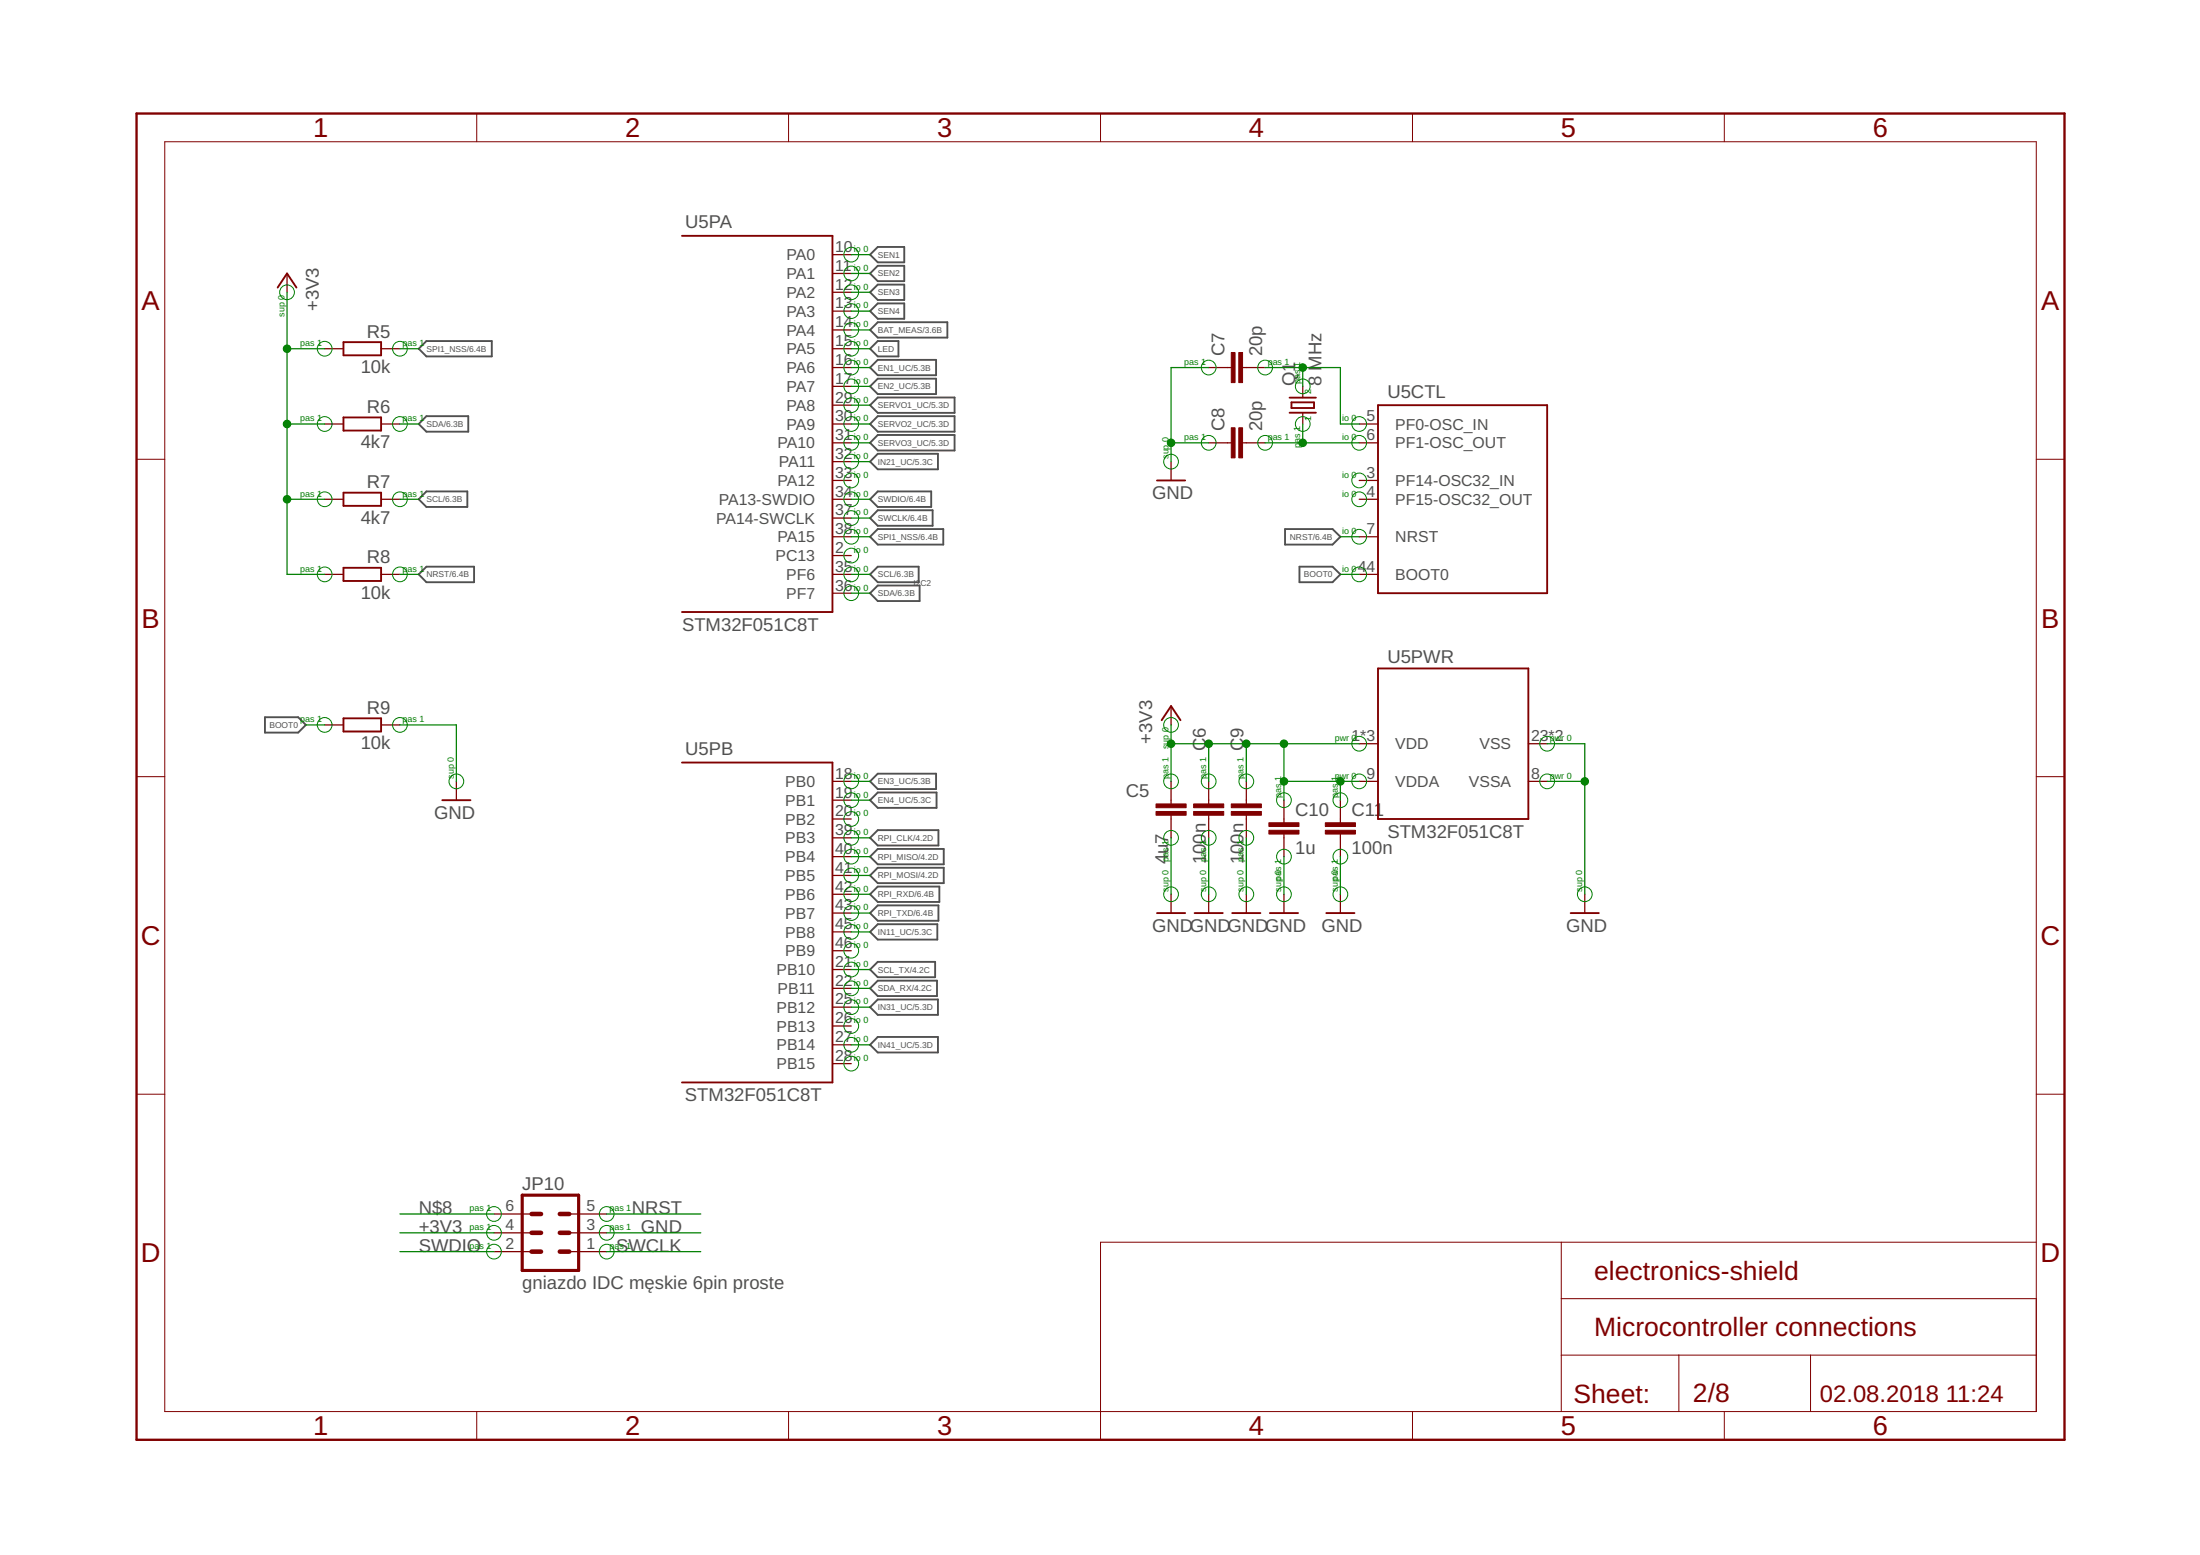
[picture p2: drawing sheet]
<svg xmlns="http://www.w3.org/2000/svg" width="297mm" height="210mm" viewBox="0 0 297 210" stroke-linecap="round" stroke-linejoin="round" font-family="sans-serif">
<g fill="none" stroke="#505050" stroke-width=".25">
<path d="M117.5 34.4l1-1.1h3.6v2.1h-3.6zM117.5 36.9l1-1h3.6v2.1h-3.6zM117.5 39.5l1-1.1h3.6v2.1h-3.6zM57.6 56.2h5.6v2.1h-5.6l-1.1-1.1zM57.6 46h8.8v2.1h-8.8l-1.1-1zM117.5 42l1-1h3.6v2h-3.6zM117.5 44.5l1-1h9.4v2.1h-9.4zM117.5 47.1l1-1.1h2.8v2.1h-2.8zM117.5 54.7l1-1h10.4v2h-10.4zM117.5 49.6l1-1h7.9v2.1h-7.9zM117.5 52.2l1-1.1h7.9v2.1h-7.9zM118.5 56.2h10.4v2.1h-10.4l-1-1.1z"/>
<path d="M118.5 58.7h10.4v2.1h-10.4l-1-1zM57.6 76.5h6.4v2.1h-6.4l-1.1-1.1zM57.6 66.3h5.5v2.1h-5.5l-1.1-1zM117.5 77.5l1-1h5.5v2.1h-5.5zM117.5 72.5l1-1.1h8.9v2.1h-8.9zM118.5 66.3h7.2v2.1h-7.2l-1-1zM118.5 68.9h7.4v2.1h-7.4l-1-1.1zM118.5 61.3h8.1v2.1h-8.1l-1-1.1zM173.5 71.4h6.4l1.1 1.1-1.1 1h-6.4zM175.5 76.5h4.4l1.1 1-1.1 1.1h-4.4zM35.8 96.8h4.5l1 1.1-1 1h-4.5zM117.5 80.1l1-1.1h5.7v2.1h-5.7z"/>
<path d="M117.5 113.1l1-1h8.2v2h-8.2zM117.5 115.6l1-1h8.9v2.1h-8.9zM117.5 118.2l1-1.1h8.9v2.1h-8.9zM117.5 105.5l1-1.1h7.9v2.1h-7.9zM117.5 108l1-1h7.9v2.1h-7.9zM117.5 123.3l1-1.1h8.2v2.1h-8.2zM117.5 120.7l1-1h8.3v2.1h-8.3zM117.5 136l1-1.1h8.1v2.1h-8.1zM117.5 125.8l1-1h8.1v2h-8.1zM117.5 130.9l1-1.1h7.8v2.1h-7.8zM117.5 133.4l1-1h8v2.1h-8zM118.5 140h8.1v2.1h-8.1l-1-1.1z"/>
</g>
<g fill="none" stroke="#800000" stroke-width=".14">
<path d="M22.2 19.1h252.7v171.4h-252.7zM64.4 15.3v3.8M106.5 15.3v3.8M148.6 15.3v3.8M190.7 15.3v3.8M232.8 15.3v3.8M18.4 62h3.8M274.9 62h3.8M18.4 104.8h3.8M274.9 104.8h3.8M18.4 147.7h3.8M274.9 147.7h3.8"/>
<path d="M210.8 175.3h64.1M210.8 167.7v22.8M274.9 167.7h-126.3v26.7M64.4 190.5v3.9M106.5 190.5v3.9M190.7 190.5v3.9M210.8 182.9h64.1M226.7 182.9v7.6M232.8 190.5v3.9M244.5 182.9v7.6"/>
</g>
<path d="M18.4 15.3h260.3v179.1h-260.3z" fill="none" stroke="#800000" stroke-width=".32"/>
<g fill="none" stroke="#800000" stroke-width=".25">
<path d="M37.5 38.8l1.3-1.9 1.2 1.9M92.1 31.8h20.3v50.8h-20.3M46.4 46.2h5.1v1.8h-5.1zM46.4 56.3h5.1v1.8h-5.1zM174.1 53.7h3.6M174.1 55.7h3.6M174.4 54.3h3v.8h-3zM186.1 54.7h22.8v25.4h-22.8zM46.4 76.6h5.1v1.8h-5.1zM46.4 66.5h5.1v1.8h-5.1zM156.2 64.9h3.8M46.4 97h5.1v1.7h-5.1z"/>
<path d="M156.8 97.2l1.3-1.9 1.3 1.9M186.1 90.2h20.3v20.4h-20.3zM59.7 108h3.8M92.1 102.9h20.3v43.2h-20.3M156.2 123.3h3.8M161.3 123.3h3.8M166.4 123.3h3.8M171.4 123.3h3.9M179.1 123.3h3.8M212.1 123.3h3.8"/>
</g>
<g fill="none" stroke="#800000" stroke-width=".17">
<path d="M38.8 36.9v2.6M112.4 34.4h2.5M112.4 36.9h2.5M112.4 39.5h2.5M43.8 47.1h2.6M43.8 57.2h2.6M51.5 47.1h2.5M51.5 57.2h2.5M112.4 42h2.5M112.4 44.5h2.5M112.4 47.1h2.5M112.4 49.6h2.5"/>
<path d="M112.4 52.2h2.5M112.4 54.7h2.5M112.4 57.2h2.5M112.4 59.8h2.5M163.2 49.6h3M163.2 59.8h3M167.8 49.6h3M167.8 59.8h3M175.9 52.2v1.5M175.9 55.7v1.5M183.5 57.2h2.6M183.5 59.8h2.6"/>
<path d="M43.8 77.5h2.6M43.8 67.4h2.6M51.5 77.5h2.5M51.5 67.4h2.5M112.4 77.5h2.5M112.4 62.3h2.5M112.4 64.9h2.5M112.4 67.4h2.5M112.4 69.9h2.5M112.4 72.5h2.5M112.4 75h2.5M158.1 62.3v2.6"/>
<path d="M183.5 77.5h2.6M183.5 64.9h2.6M183.5 67.4h2.6M183.5 72.5h2.6M43.8 97.9h2.6M51.5 97.9h2.5M112.4 80.1h2.5M158.1 95.3v2.6M61.6 105.5v2.5M112.4 105.5h2.5M112.4 108h2.5M112.4 110.6h2.5"/>
<path d="M112.4 113.1h2.5M112.4 115.6h2.5M112.4 118.2h2.5M158.1 105.5v3M158.1 110v3.1M163.2 105.5v3M163.2 110v3.1M168.3 105.5v3M168.3 110v3.1M173.4 108v3.1M173.4 112.6v3M181 108v3.1"/>
<path d="M181 112.6v3M183.5 105.5h2.6M183.5 100.4h2.6M206.4 105.5h2.5M206.4 100.4h2.5M112.4 120.7h2.5M112.4 123.3h2.5M112.4 125.8h2.5M112.4 128.3h2.5M112.4 130.9h2.5M112.4 133.4h2.5M112.4 136h2.5"/>
<path d="M112.4 138.5h2.5M158.1 120.7v2.6M163.2 120.7v2.6M168.3 120.7v2.6M173.4 120.7v2.6M181 120.7v2.6M214 120.7v2.6M112.4 141h2.5M112.4 143.6h2.5M66.7 169h5.1M66.7 166.4h5.1M66.7 163.9h5.1"/>
<path d="M76.9 169h5M76.9 166.4h5M76.9 163.9h5"/>
</g>
<g fill="#800000" stroke="#800000" stroke-width=".14">
<path d="M178.9 112.1h4.1v.5h-4.1z"/>
<path d="M178.9 111.1h4.1v.5h-4.1z"/>
<path d="M171.3 112.1h4.1v.5h-4.1z"/>
<path d="M171.3 111.1h4.1v.5h-4.1z"/>
<path d="M166.2 109.5h4.1v.5h-4.1z"/>
<path d="M166.2 108.5h4.1v.5h-4.1z"/>
<path d="M161.2 109.5h4v.5h-4z"/>
<path d="M161.2 108.5h4v.5h-4z"/>
<path d="M156.1 109.5h4v.5h-4z"/>
<path d="M156.1 108.5h4v.5h-4z"/>
<path d="M167.3 47.6h.5v4h-.5z"/>
<path d="M166.2 47.6h.6v4h-.6z"/>
<path d="M167.3 57.7h.5v4.1h-.5z"/>
<path d="M166.2 57.7h.6v4.1h-.6z"/>
</g>
<path d="M70.5 161.3h7.6v10.2h-7.6z" fill="none" stroke="#800000" stroke-width=".42"/>
<path d="M71.8 163.9h1.2M71.8 166.4h1.2M71.8 169h1.2M75.6 163.9h1.3M75.6 166.4h1.3M75.6 169h1.3" fill="none" stroke="#800000" stroke-width=".61"/>
<g fill="none" stroke="#008000" stroke-width=".14">
<circle cx="38.8" cy="39.5" r=".99"/>
<circle cx="114.9" cy="34.4" r=".99"/>
<circle cx="114.9" cy="36.9" r=".99"/>
<circle cx="114.9" cy="39.5" r=".99"/>
<circle cx="43.8" cy="57.2" r=".99"/>
<circle cx="43.8" cy="47.1" r=".99"/>
<circle cx="54" cy="47.1" r=".99"/>
<circle cx="54" cy="57.2" r=".99"/>
<circle cx="114.9" cy="42" r=".99"/>
<circle cx="114.9" cy="52.2" r=".99"/>
<circle cx="114.9" cy="47.1" r=".99"/>
<circle cx="114.9" cy="57.2" r=".99"/>
<circle cx="114.9" cy="59.8" r=".99"/>
<circle cx="114.9" cy="44.5" r=".99"/>
<circle cx="114.9" cy="49.6" r=".99"/>
<circle cx="114.9" cy="54.7" r=".99"/>
<circle cx="163.2" cy="49.6" r=".99"/>
<circle cx="163.2" cy="59.8" r=".99"/>
<circle cx="170.8" cy="59.8" r=".99"/>
<circle cx="170.8" cy="49.6" r=".99"/>
<circle cx="175.9" cy="57.2" r=".99"/>
<circle cx="175.9" cy="52.2" r=".99"/>
<circle cx="183.5" cy="57.2" r=".99"/>
<circle cx="183.5" cy="59.8" r=".99"/>
<circle cx="43.8" cy="67.4" r=".99"/>
<circle cx="43.8" cy="77.5" r=".99"/>
<circle cx="54" cy="77.5" r=".99"/>
<circle cx="54" cy="67.4" r=".99"/>
<circle cx="114.9" cy="72.5" r=".99"/>
<circle cx="114.9" cy="75" r=".99"/>
<circle cx="114.9" cy="62.3" r=".99"/>
<circle cx="114.9" cy="64.9" r=".99"/>
<circle cx="114.9" cy="77.5" r=".99"/>
<circle cx="114.9" cy="69.9" r=".99"/>
<circle cx="114.9" cy="67.4" r=".99"/>
<circle cx="158.1" cy="62.3" r=".99"/>
<circle cx="183.5" cy="64.9" r=".99"/>
<circle cx="183.5" cy="72.5" r=".99"/>
<circle cx="183.5" cy="77.5" r=".99"/>
<circle cx="183.5" cy="67.4" r=".99"/>
<circle cx="43.8" cy="97.9" r=".99"/>
<circle cx="54" cy="97.9" r=".99"/>
<circle cx="114.9" cy="80.1" r=".99"/>
<circle cx="158.1" cy="97.9" r=".99"/>
<circle cx="61.6" cy="105.5" r=".99"/>
<circle cx="114.9" cy="110.6" r=".99"/>
<circle cx="114.9" cy="113.1" r=".99"/>
<circle cx="114.9" cy="108" r=".99"/>
<circle cx="114.9" cy="118.2" r=".99"/>
<circle cx="114.9" cy="105.5" r=".99"/>
<circle cx="114.9" cy="115.6" r=".99"/>
<circle cx="158.1" cy="105.5" r=".99"/>
<circle cx="158.1" cy="113.1" r=".99"/>
<circle cx="163.2" cy="105.5" r=".99"/>
<circle cx="163.2" cy="113.1" r=".99"/>
<circle cx="168.3" cy="113.1" r=".99"/>
<circle cx="168.3" cy="105.5" r=".99"/>
<circle cx="173.4" cy="108" r=".99"/>
<circle cx="173.4" cy="115.6" r=".99"/>
<circle cx="181" cy="115.6" r=".99"/>
<circle cx="181" cy="108" r=".99"/>
<circle cx="183.5" cy="100.4" r=".99"/>
<circle cx="183.5" cy="105.5" r=".99"/>
<circle cx="208.9" cy="100.4" r=".99"/>
<circle cx="208.9" cy="105.5" r=".99"/>
<circle cx="114.9" cy="130.9" r=".99"/>
<circle cx="114.9" cy="136" r=".99"/>
<circle cx="114.9" cy="120.7" r=".99"/>
<circle cx="114.9" cy="123.3" r=".99"/>
<circle cx="114.9" cy="125.8" r=".99"/>
<circle cx="114.9" cy="128.3" r=".99"/>
<circle cx="114.9" cy="133.4" r=".99"/>
<circle cx="114.9" cy="138.5" r=".99"/>
<circle cx="158.1" cy="120.7" r=".99"/>
<circle cx="163.2" cy="120.7" r=".99"/>
<circle cx="168.3" cy="120.7" r=".99"/>
<circle cx="173.4" cy="120.7" r=".99"/>
<circle cx="181" cy="120.7" r=".99"/>
<circle cx="214" cy="120.7" r=".99"/>
<circle cx="114.9" cy="141" r=".99"/>
<circle cx="114.9" cy="143.6" r=".99"/>
<circle cx="66.7" cy="169" r=".99"/>
<circle cx="66.7" cy="166.4" r=".99"/>
<circle cx="66.7" cy="163.9" r=".99"/>
<circle cx="81.9" cy="166.4" r=".99"/>
<circle cx="81.9" cy="163.9" r=".99"/>
<circle cx="81.9" cy="169" r=".99"/>
</g>
<g fill="none" stroke="#008000" stroke-width=".17">
<path d="M38.8 39.5v38h5M114.9 34.4h2.6M114.9 36.9h2.6M114.9 39.5h2.6M38.8 57.2h5M38.8 47.1h5M54 57.2h2.5M54 47.1h2.5M114.9 49.6h2.6M114.9 59.8h2.6M114.9 57.2h2.6M114.9 47.1h2.6"/>
<path d="M114.9 42h2.6M114.9 44.5h2.6M114.9 54.7h2.6M114.9 52.2h2.6M158.1 59.8h5.1M163.2 49.6h-5.1v12.7M170.8 49.6h10.2v7.6h2.5M170.8 59.8h12.7M175.9 49.6v2.6M175.9 57.2v2.6M38.8 67.4h5M54 77.5h2.5"/>
<path d="M54 67.4h2.5M114.9 77.5h2.6M114.9 67.4h2.6M114.9 72.5h2.6M114.9 69.9h2.6M114.9 62.3h2.6M181 77.5h2.5M181 72.5h2.5M41.3 97.9h2.5M54 97.9h7.6v7.6M114.9 80.1h2.6M158.1 97.9v7.6"/>
<path d="M114.9 105.5h2.6M114.9 113.1h2.6M114.9 115.6h2.6M114.9 118.2h2.6M114.9 108h2.6M158.1 113.1v7.6M158.1 100.4h25.4M163.2 100.4v5.1M163.2 113.1v7.6M168.3 100.4v5.1M168.3 113.1v7.6M173.4 100.4v7.6"/>
<path d="M173.4 115.6v5.1M173.4 105.5h10.1M181 105.5v2.5M181 115.6v5.1M208.9 105.5h5.1M208.9 100.4h5.1v20.3M114.9 123.3h2.6M114.9 120.7h2.6M114.9 125.8h2.6M114.9 136h2.6M114.9 130.9h2.6M114.9 133.4h2.6"/>
<path d="M114.9 141h2.6M54 166.4h12.7M54 163.9h12.7M54 169h12.7M81.9 166.4h12.7M81.9 163.9h12.7M81.9 169h12.7"/>
</g>
<g fill="#008000" stroke="#008000" stroke-width=".14">
<circle cx="214" cy="105.5" r=".51"/>
<circle cx="158.1" cy="59.8" r=".51"/>
<circle cx="168.3" cy="100.4" r=".51"/>
<circle cx="163.2" cy="100.4" r=".51"/>
<circle cx="158.1" cy="100.4" r=".51"/>
<circle cx="181" cy="105.5" r=".51"/>
<circle cx="173.4" cy="105.5" r=".51"/>
<circle cx="173.4" cy="100.4" r=".51"/>
<circle cx="38.8" cy="67.4" r=".51"/>
<circle cx="38.8" cy="57.2" r=".51"/>
<circle cx="38.8" cy="47.1" r=".51"/>
<circle cx="175.9" cy="59.8" r=".51"/>
<circle cx="175.9" cy="49.6" r=".51"/>
</g>
<g font-size="3.7" fill="#800000">
<text x="42.3" y="18.5">1</text>
<text x="84.4" y="18.5">2</text>
<text x="126.5" y="18.5">3</text>
<text x="168.6" y="18.5">4</text>
<text x="210.7" y="18.5">5</text>
<text x="252.9" y="18.5">6</text>
<text x="19.1" y="41.9">A</text>
<text x="275.6" y="41.9">A</text>
<text x="19.1" y="84.7">B</text>
<text x="275.6" y="84.7">B</text>
<text x="19" y="127.6">C</text>
<text x="275.5" y="127.6">C</text>
<text x="19" y="170.4">D</text>
<text x="275.5" y="170.4">D</text>
<text x="42.3" y="193.7">1</text>
<text x="84.4" y="193.7">2</text>
<text x="126.5" y="193.7">3</text>
<text x="168.6" y="193.7">4</text>
<text x="210.7" y="193.7">5</text>
<text x="252.9" y="193.7">6</text>
</g>
<g font-size="3.6" fill="#800000">
<text x="215.3" y="172.8">electronics-shield</text>
<text x="215.3" y="180.4">Microcontroller connections</text>
<text x="212.5" y="189.4">Sheet:</text>
<text x="228.6" y="189.3">2/8</text>
</g>
<g font-size="3.2" fill="#800000">
<text x="245.7" y="189.3">02.08.2018</text>
<text x="262.7" y="189.3">11:24</text>
</g>
<g font-size="2.5" fill="#505050">
<text x="92.5" y="30.7">U5PA</text>
<text x="43.1" y="42" transform="rotate(-90 43.1 42)">+3V3</text>
<text x="49.5" y="45.6">R5</text>
<text x="48.7" y="50.4">10k</text>
<text x="165.3" y="48.1" transform="rotate(-90 165.3 48.1)">C7</text>
<text x="170.4" y="48.1" transform="rotate(-90 170.4 48.1)">20p</text>
<text x="174.9" y="52.1" transform="rotate(-90 174.9 52.1)">Q1</text>
<text x="178.4" y="52.1" transform="rotate(-90 178.4 52.1)">8 MHz</text>
<text x="187.3" y="53.7">U5CTL</text>
<text x="49.5" y="55.7">R6</text>
<text x="165.3" y="58.2" transform="rotate(-90 165.3 58.2)">C8</text>
<text x="170.4" y="58.2" transform="rotate(-90 170.4 58.2)">20p</text>
<text x="48.7" y="60.5">4k7</text>
<text x="49.5" y="65.9">R7</text>
<text x="48.7" y="70.7">4k7</text>
<text x="155.6" y="67.4">GND</text>
<text x="49.5" y="76">R8</text>
<text x="48.7" y="80.8">10k</text>
<text x="92.1" y="85.2">STM32F051C8T</text>
<text x="187.3" y="89.5">U5PWR</text>
<text x="48.7" y="101.2">10k</text>
<text x="49.5" y="96.4">R9</text>
<text x="92.5" y="101.9">U5PB</text>
<text x="155.6" y="100.4" transform="rotate(-90 155.6 100.4)">+3V3</text>
<text x="162.8" y="101.4" transform="rotate(-90 162.8 101.4)">C6</text>
<text x="167.9" y="101.4" transform="rotate(-90 167.9 101.4)">C9</text>
<text x="152" y="107.6">C5</text>
<text x="58.6" y="110.6">GND</text>
<text x="174.9" y="110.2">C10</text>
<text x="182.5" y="110.2">C11</text>
<text x="187.3" y="113.1">STM32F051C8T</text>
<text x="157.7" y="116.6" transform="rotate(-90 157.7 116.6)">4u7</text>
<text x="162.8" y="116.6" transform="rotate(-90 162.8 116.6)">100n</text>
<text x="167.9" y="116.6" transform="rotate(-90 167.9 116.6)">100n</text>
<text x="174.9" y="115.3">1u</text>
<text x="182.5" y="115.3">100n</text>
<text x="155.6" y="125.8">GNDGNDGNDGND</text>
<text x="178.4" y="125.8">GND</text>
<text x="211.4" y="125.8">GND</text>
<text x="92.5" y="148.6">STM32F051C8T</text>
<text x="70.5" y="160.6">JP10</text>
<text x="56.5" y="166.4">+3V3</text>
<text x="56.5" y="163.9">N$8</text>
<text x="85.3" y="163.9">NRST</text>
<text x="86.5" y="166.4">GND</text>
<text x="56.5" y="169">SWDIO</text>
<text x="83.2" y="169">SWCLK</text>
<text x="70.5" y="174">gniazdo IDC męskie 6pin proste</text>
</g>
<g font-size="2.1" fill="#505050">
<text x="106.2" y="35.1">PA0</text>
<text x="112.8" y="34">10</text>
<text x="106.2" y="37.7">PA1</text>
<text x="106.2" y="40.2">PA2</text>
<text x="112.8" y="36.6">11</text>
<text x="112.8" y="39.1">12</text>
<text x="112.8" y="41.6">13</text>
<text x="106.2" y="42.8">PA3</text>
<text x="106.2" y="45.3">PA4</text>
<text x="106.2" y="47.8">PA5</text>
<text x="112.8" y="44.2">14</text>
<text x="112.8" y="46.7">15</text>
<text x="106.2" y="50.4">PA6</text>
<text x="106.2" y="52.9">PA7</text>
<text x="112.8" y="49.3">16</text>
<text x="112.8" y="51.8">17</text>
<text x="106.2" y="55.5">PA8</text>
<text x="106.2" y="58">PA9</text>
<text x="112.8" y="54.3">29</text>
<text x="112.8" y="56.9">30</text>
<text x="112.8" y="59.4">31</text>
<text x="184.5" y="56.9">5</text>
<text x="184.5" y="59.4">6</text>
<text x="188.4" y="58">PF0-OSC_IN</text>
<text x="105" y="60.5">PA10</text>
<text x="105" y="65.6">PA12</text>
<text x="105.2" y="63.1">PA11</text>
<text x="112.8" y="62">32</text>
<text x="112.8" y="64.5">33</text>
<text x="184.5" y="64.5">3</text>
<text x="188.4" y="60.5">PF1-OSC_OUT</text>
<text x="188.4" y="65.6">PF14-OSC32_IN</text>
<text x="96.7" y="70.7">PA14-SWCLK</text>
<text x="97" y="68.1">PA13-SWDIO</text>
<text x="112.8" y="67">34</text>
<text x="112.8" y="69.6">37</text>
<text x="184.5" y="67">4</text>
<text x="188.4" y="68.1">PF15-OSC32_OUT</text>
<text x="104.7" y="75.8">PC13</text>
<text x="105" y="73.2">PA15</text>
<text x="112.8" y="72.1">38</text>
<text x="112.8" y="74.6">2</text>
<text x="112.8" y="77.2">35</text>
<text x="183.3" y="77.2">44</text>
<text x="184.5" y="72.1">7</text>
<text x="188.4" y="73.2">NRST</text>
<text x="106.1" y="78.3">PF6</text>
<text x="106.1" y="80.8">PF7</text>
<text x="112.8" y="79.7">36</text>
<text x="188.4" y="78.3">BOOT0</text>
<text x="182.5" y="100">1*3</text>
<text x="188.4" y="101.2">VDD</text>
<text x="199.8" y="101.2">VSS</text>
<text x="206.7" y="100">23*2</text>
<text x="106" y="106.2">PB0</text>
<text x="112.8" y="105.1">18</text>
<text x="112.8" y="107.7">19</text>
<text x="184.5" y="105.1">9</text>
<text x="188.4" y="106.2">VDDA</text>
<text x="198.3" y="106.2">VSSA</text>
<text x="206.7" y="105.1">8</text>
<text x="106" y="108.8">PB1</text>
<text x="106" y="111.3">PB2</text>
<text x="106" y="113.9">PB3</text>
<text x="112.8" y="110.2">20</text>
<text x="112.8" y="112.7">39</text>
<text x="106" y="116.4">PB4</text>
<text x="106" y="118.9">PB5</text>
<text x="112.8" y="115.3">40</text>
<text x="112.8" y="117.8">41</text>
<text x="106" y="121.5">PB6</text>
<text x="106" y="124">PB7</text>
<text x="112.8" y="120.4">42</text>
<text x="112.8" y="122.9">43</text>
<text x="112.8" y="125.4">45</text>
<text x="104.8" y="131.6">PB10</text>
<text x="106" y="126.6">PB8</text>
<text x="106" y="129.1">PB9</text>
<text x="112.8" y="128">46</text>
<text x="112.8" y="130.5">21</text>
<text x="104.8" y="136.7">PB12</text>
<text x="105" y="134.2">PB11</text>
<text x="112.8" y="133.1">22</text>
<text x="112.8" y="135.6">25</text>
<text x="104.8" y="139.2">PB13</text>
<text x="104.8" y="141.8">PB14</text>
<text x="112.8" y="138.1">26</text>
<text x="112.8" y="140.7">27</text>
<text x="112.8" y="143.2">28</text>
<text x="104.8" y="144.3">PB15</text>
<text x="68.2" y="166.1">4</text>
<text x="68.2" y="163.5">6</text>
<text x="79.2" y="166.1">3</text>
<text x="79.2" y="163.5">5</text>
<text x="68.2" y="168.6">2</text>
<text x="79.2" y="168.6">1</text>
</g>
<g font-size="1.2" fill="#008000">
<text x="115.3" y="34">io 0</text>
<text x="115.3" y="36.6">io 0</text>
<text x="115.3" y="39.1">io 0</text>
<text x="115.3" y="41.6">io 0</text>
<text x="38.4" y="42.7" transform="rotate(-90 38.4 42.7)">sup 0</text>
<text x="40.5" y="46.7">pas 1</text>
<text x="54.3" y="46.7">pas 1</text>
<text x="115.3" y="44.2">io 0</text>
<text x="115.3" y="46.7">io 0</text>
<text x="115.3" y="49.3">io 0</text>
<text x="115.3" y="51.8">io 0</text>
<text x="159.9" y="49.3">pas 1</text>
<text x="171.2" y="49.3">pas 1</text>
<text x="175.5" y="51.8" transform="rotate(-90 175.5 51.8)">pas</text>
<text x="175.5" y="49.5" transform="rotate(-90 175.5 49.5)">1</text>
<text x="177" y="53.2" transform="rotate(-90 177 53.2)">2</text>
<text x="40.5" y="56.9">pas 1</text>
<text x="54.3" y="56.9">pas 1</text>
<text x="115.3" y="54.3">io 0</text>
<text x="115.3" y="56.9">io 0</text>
<text x="115.3" y="59.4">io 0</text>
<text x="159.9" y="59.4">pas 1</text>
<text x="171.2" y="59.4">pas 1</text>
<text x="177" y="56.8" transform="rotate(-90 177 56.8)">1</text>
<text x="181.2" y="56.9">io 0</text>
<text x="181.2" y="59.4">io 0</text>
<text x="115.3" y="62">io 0</text>
<text x="115.3" y="64.5">io 0</text>
<text x="157.8" y="62" transform="rotate(-90 157.8 62)">sup 0</text>
<text x="175.5" y="60.5" transform="rotate(-90 175.5 60.5)">pas 1</text>
<text x="181.2" y="64.5">io 0</text>
<text x="40.5" y="67">pas 1</text>
<text x="54.3" y="67">pas 1</text>
<text x="115.3" y="67">io 0</text>
<text x="115.3" y="69.6">io 0</text>
<text x="181.2" y="67">io 0</text>
<text x="40.5" y="77.2">pas 1</text>
<text x="54.3" y="77.2">pas 1</text>
<text x="115.3" y="72.1">io 0</text>
<text x="115.3" y="74.6">io 0</text>
<text x="115.3" y="77.2">io 0</text>
<text x="181.2" y="72.1">io 0</text>
<text x="181.2" y="77.2">io 0</text>
<text x="115.3" y="79.7">io 0</text>
<text x="40.5" y="97.5">pas 1</text>
<text x="54.3" y="97.5">pas 1</text>
<text x="157.8" y="101.2" transform="rotate(-90 157.8 101.2)">sup 0</text>
<text x="180.2" y="100">pwr 0</text>
<text x="209.3" y="100">pwr 0</text>
<text x="61.3" y="105.1" transform="rotate(-90 61.3 105.1)">sup 0</text>
<text x="115.3" y="105.1">io 0</text>
<text x="115.3" y="107.7">io 0</text>
<text x="157.8" y="105.1" transform="rotate(-90 157.8 105.1)">pas 1</text>
<text x="162.8" y="105.1" transform="rotate(-90 162.8 105.1)">pas 1</text>
<text x="167.9" y="105.1" transform="rotate(-90 167.9 105.1)">pas 1</text>
<text x="173" y="107.7" transform="rotate(-90 173 107.7)">pas 1</text>
<text x="180.2" y="105.1">pwr 0</text>
<text x="180.6" y="107.7" transform="rotate(-90 180.6 107.7)">pas</text>
<text x="180.6" y="105.4" transform="rotate(-90 180.6 105.4)">1</text>
<text x="209.3" y="105.1">pwr 0</text>
<text x="115.3" y="110.2">io 0</text>
<text x="115.3" y="112.7">io 0</text>
<text x="115.3" y="115.3">io 0</text>
<text x="115.3" y="117.8">io 0</text>
<text x="157.8" y="116.4" transform="rotate(-90 157.8 116.4)">pas 1</text>
<text x="162.8" y="116.4" transform="rotate(-90 162.8 116.4)">pas 1</text>
<text x="167.9" y="116.4" transform="rotate(-90 167.9 116.4)">pas 1</text>
<text x="115.3" y="120.4">io 0</text>
<text x="115.3" y="122.9">io 0</text>
<text x="115.3" y="125.4">io 0</text>
<text x="157.8" y="120.4" transform="rotate(-90 157.8 120.4)">sup 0</text>
<text x="162.8" y="120.4" transform="rotate(-90 162.8 120.4)">sup 0</text>
<text x="167.9" y="120.4" transform="rotate(-90 167.9 120.4)">sup 0</text>
<text x="173" y="120.4" transform="rotate(-90 173 120.4)">suppa0s 1</text>
<text x="180.6" y="120.4" transform="rotate(-90 180.6 120.4)">suppa0s 1</text>
<text x="213.6" y="120.4" transform="rotate(-90 213.6 120.4)">sup 0</text>
<text x="115.3" y="128">io 0</text>
<text x="115.3" y="130.5">io 0</text>
<text x="115.3" y="133.1">io 0</text>
<text x="115.3" y="135.6">io 0</text>
<text x="115.3" y="138.1">io 0</text>
<text x="115.3" y="140.7">io 0</text>
<text x="115.3" y="143.2">io 0</text>
<text x="63.4" y="166.1">pas 1</text>
<text x="63.4" y="163.5">pas 1</text>
<text x="82.3" y="166.1">pas 1</text>
<text x="82.3" y="163.5">pas 1</text>
<text x="63.4" y="168.6">pas 1</text>
<text x="82.3" y="168.6">pas 1</text>
</g>
<g font-size="1.1" fill="#505050">
<text x="118.5" y="34.8">SEN1</text>
<text x="118.5" y="37.3">SEN2</text>
<text x="118.5" y="39.9">SEN3</text>
<text x="57.6" y="47.5">SPI1_NSS/6.4B</text>
<text x="118.5" y="42.4">SEN4</text>
<text x="118.5" y="44.9">BAT_MEAS/3.6B</text>
<text x="118.5" y="47.5">LED</text>
<text x="118.5" y="50">EN1_UC/5.3B</text>
<text x="118.5" y="52.6">EN2_UC/5.3B</text>
<text x="57.6" y="57.6">SDA/6.3B</text>
<text x="118.5" y="55.1">SERVO1_UC/5.3D</text>
<text x="118.5" y="57.6">SERVO2_UC/5.3D</text>
<text x="118.5" y="60.2">SERVO3_UC/5.3D</text>
<text x="118.5" y="62.7">IN21_UC/5.3C</text>
<text x="57.6" y="67.8">SCL/6.3B</text>
<text x="118.5" y="67.8">SWDIO/6.4B</text>
<text x="118.5" y="70.3">SWCLK/6.4B</text>
<text x="57.6" y="77.9">NRST/6.4B</text>
<text x="118.5" y="77.9">SCL/6.3B</text>
<text x="118.5" y="72.9">SPI1_NSS/6.4B</text>
<text x="174.1" y="72.9">NRST/6.4B</text>
<text x="176.1" y="77.9">BOOT0</text>
<text x="118.5" y="80.5">SDA/6.3B</text>
<text x="123.3" y="79.1">I2</text>
<text x="124.3" y="79.1">C2</text>
<text x="36.4" y="98.3">BOOT0</text>
<text x="118.5" y="105.9">EN3_UC/5.3B</text>
<text x="118.5" y="113.5">RPI_CLK/4.2D</text>
<text x="118.5" y="108.4">EN4_UC/5.3C</text>
<text x="118.5" y="116">RPI_MISO/4.2D</text>
<text x="118.5" y="118.6">RPI_MOSI/4.2D</text>
<text x="118.5" y="123.7">RPI_TXD/6.4B</text>
<text x="118.5" y="121.1">RPI_RXD/6.4B</text>
<text x="118.5" y="126.2">IN11_UC/5.3C</text>
<text x="118.5" y="131.3">SCL_TX/4.2C</text>
<text x="118.5" y="136.4">IN31_UC/5.3D</text>
<text x="118.5" y="133.8">SDA_RX/4.2C</text>
<text x="118.5" y="141.4">IN41_UC/5.3D</text>
</g>
</svg>
